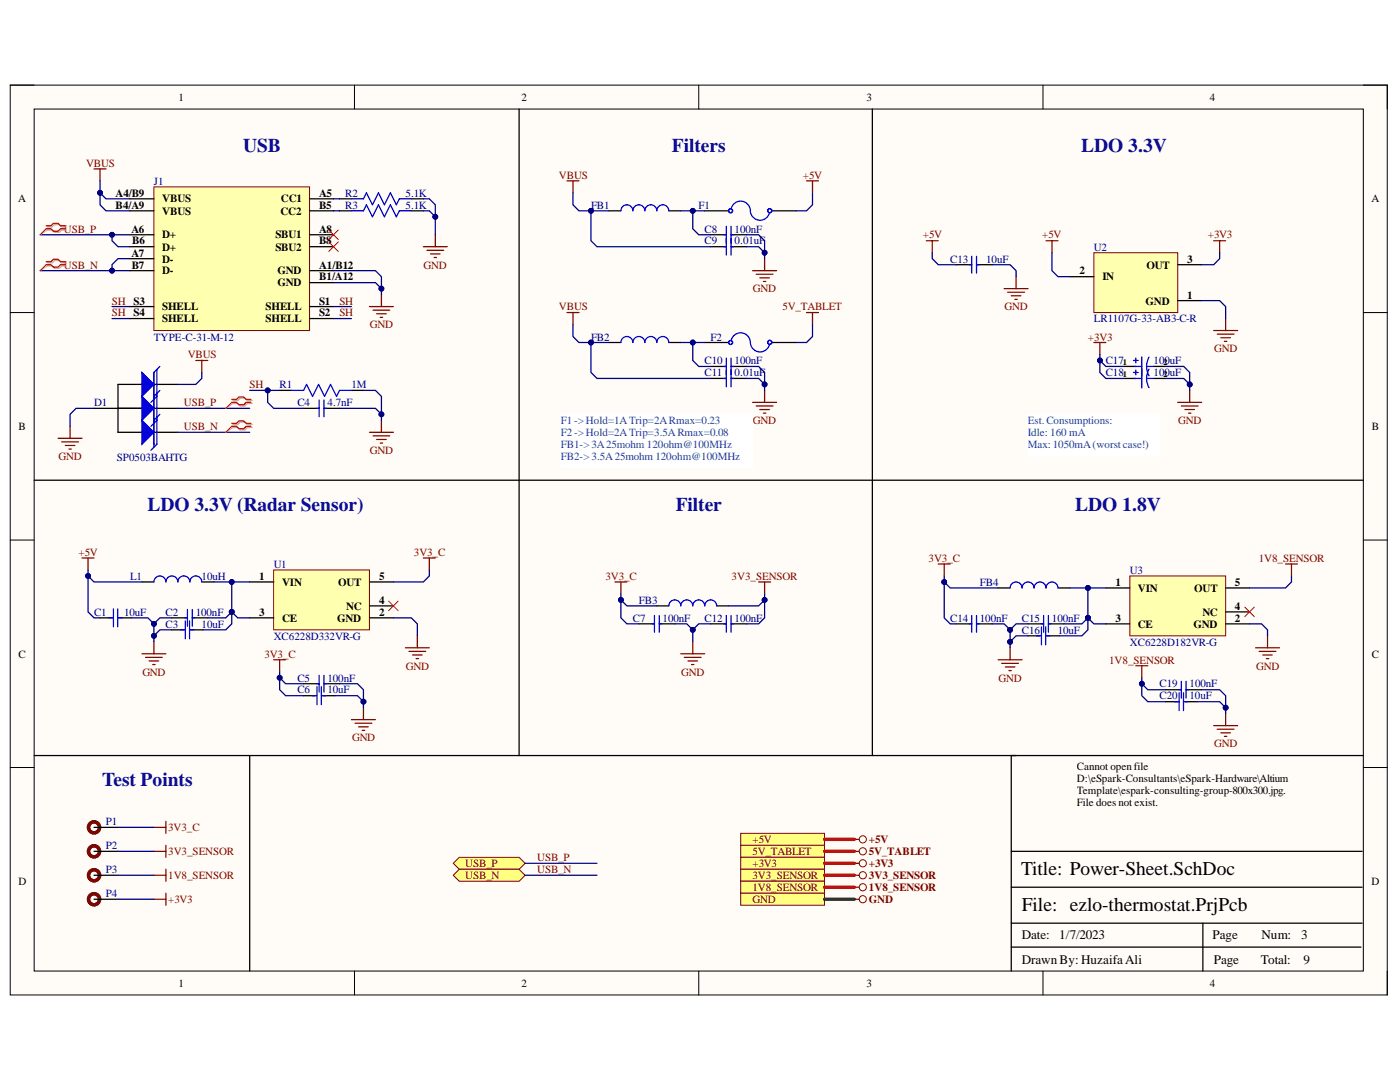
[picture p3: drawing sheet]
<svg xmlns="http://www.w3.org/2000/svg" width="279mm" height="216mm" viewBox="0 0 279 216" stroke-linecap="round" stroke-linejoin="round" font-family="sans-serif">
<path d="M2 17h274.9v181.5h-274.9z" fill-rule="evenodd" fill="#fffcf8"/>
<path d="M2 17h274.9v181.5h-274.9z" fill="none" stroke="#000" stroke-width=".2"/>
<path d="M6.8 21.8h265.3v172h-265.3z" fill-rule="evenodd" fill="#fffcf8"/>
<g fill="none" stroke="#000" stroke-width=".2">
<path d="M2 17h4.8M70.7 17v4.8M139.4 17v4.8M208.2 17v4.8M272.1 17h4.8v4.8M6.8 21.8h265.3v172h-265.3zM2 62.4h4.8M272.1 62.4h4.8M2 107.8h4.8M272.1 107.8h4.8M2 153.1h4.8M272.1 153.1h4.8"/>
<path d="M70.7 193.8v4.7M139.5 193.8v4.7M208.2 193.8v4.7M276.9 193.8v4.7"/>
</g>
<path d="M272.1 150.8h-70.3v43M201.8 177h70M201.8 169.9h70M201.8 189h69.8M201.8 184.2h70M240.1 184.2v9.6" fill="none" stroke="#000" stroke-width=".25"/>
<path d="M218.3 50.4h16.7v12h-16.7z" fill-rule="evenodd" fill="#ffffb0"/>
<path d="M218.3 50.4h16.7v12h-16.7z" fill="none" stroke="#800000" stroke-width=".2"/>
<path d="M213.5 55.2h4.8M235 60h4.8M235 52.8h4.8" fill="none" stroke="#000" stroke-width=".25"/>
<path d="M208.8 48h2.3M209.9 48v2.4M242.2 48h2.4M243.4 48v2.4M242.2 66h4.8M242.9 66.7h3.4M243.6 67.4h2M244.4 68.1h.4M244.6 63.6v2.4" fill="none" stroke="#800000" stroke-width=".25"/>
<path d="M54.6 113.7h19.1v12h-19.1z" fill-rule="evenodd" fill="#ffffb0"/>
<path d="M54.6 113.7h19.1v12h-19.1z" fill="none" stroke="#800000" stroke-width=".2"/>
<path d="M49.8 116.1h4.8M73.7 116.1h4.8M49.8 123.3h4.8M73.7 123.3h4.8M73.7 120.9h4.8" fill="none" stroke="#000" stroke-width=".25"/>
<path d="M77.6 119.9l1.9 2M79.5 119.9l-1.9 2" fill="none" stroke="#f00" stroke-width=".2"/>
<path d="M80.9 129.3h4.8M81.6 130h3.4M82.3 130.7h1.9M83 131.4h.5M83.3 126.9v2.4" fill="none" stroke="#800000" stroke-width=".25"/>
<path d="M30.7 37.3h31.1v28.7h-31.1z" fill-rule="evenodd" fill="#ffffb0"/>
<path d="M30.7 37.3h31.1v28.7h-31.1z" fill="none" stroke="#800000" stroke-width=".2"/>
<g fill="none" stroke="#000" stroke-width=".25">
<path d="M25.9 39.7h4.8M61.8 39.7h4.8M25.9 54h4.8M25.9 46.8h4.8M25.9 51.6h4.8M25.9 42.1h4.8M25.9 49.2h4.8M61.8 54h4.8M61.8 46.8h4.8M61.8 56.4h4.8M61.8 42.1h4.8M61.8 49.2h4.8"/>
<path d="M121.5 42.1h2.4M133.5 42.1h2.4M25.9 61.2h4.8M25.9 63.6h4.8M28.3 76.7h-4.8v9.6h4.8M30.7 76.7h4.8M61.8 61.2h4.8M61.8 63.6h4.8M121.5 68.3h2.4M133.5 68.3h2.4M18.8 81.5h9.5M30.7 86.3h4.8"/>
<path d="M30.7 81.5h4.8"/>
</g>
<g fill="none" stroke="#800000" stroke-width=".25">
<path d="M18.8 33.7h2.4M20 33.7v2.4M113.2 36.1h2.3M114.4 36.1v2.4M161 36.1h2.3M162.2 36.1v2.4M76.1 58.8v2.4M84.5 49.2h4.8M85.2 49.9h3.3M85.9 50.7h1.9M86.6 51.4h.5M86.9 46.8v2.4"/>
<path d="M150.2 54h4.8M150.9 54.7h3.4M151.6 55.4h1.9M152.4 56.2h.4M152.6 51.6v2.4M73.7 61.2h4.8M74.4 61.9h3.4M75.2 62.6h1.9M75.9 63.3h.5M113.2 62.4h2.3M114.4 62.4v2.4M152.6 77.9v2.4"/>
<path d="M161 62.4h2.3M162.2 62.4v2.4M73.7 86.3h4.8M74.4 87h3.4M75.2 87.7h1.9M75.9 88.4h.5M76.1 83.9v2.4M150.2 80.3h4.8M150.9 81h3.4M151.6 81.7h1.9M152.4 82.4h.4"/>
</g>
<path d="M65.6 45.9l1.9 1.9M65.6 48.3l1.9 1.9M67.5 45.9l-1.9 1.9M67.5 48.3l-1.9 1.9" fill="none" stroke="#f00" stroke-width=".2"/>
<path d="M123.9 42.1a1.19 1.19 0 0 1 1.2-1.2 1.19 1.19 0 0 1 1.2 1.2 1.2 1.2 0 0 1 1.2-1.2 1.2 1.2 0 0 1 1.2 1.2 1.19 1.19 0 0 1 1.2-1.2 1.19 1.19 0 0 1 1.2 1.2 1.19 1.19 0 0 1 1.2-1.2 1.19 1.19 0 0 1 1.2 1.2M123.9 68.3a1.19 1.19 0 0 1 1.2-1.2 1.19 1.19 0 0 1 1.2 1.2 1.2 1.2 0 0 1 1.2-1.2 1.2 1.2 0 0 1 1.2 1.2 1.19 1.19 0 0 1 1.2-1.2 1.19 1.19 0 0 1 1.2 1.2 1.19 1.19 0 0 1 1.2-1.2 1.19 1.19 0 0 1 1.2 1.2" fill="none" stroke="#00f" stroke-width=".25"/>
<path d="M28.3 74.3l2.4 2.4-2.4 2.4z" fill="#00f"/>
<path d="M28.3 74.3l2.4 2.4-2.4 2.4zM31.3 73.7v5.4l-1.2 1.2M31.9 73.1l-1.2 1.2v5.4" fill="none" stroke="#00f" stroke-width=".25"/>
<path d="M28.3 79.1l2.4 2.4-2.4 2.4z" fill="#00f"/>
<path d="M28.3 79.1l2.4 2.4-2.4 2.4zM31.3 78.5v5.4l-1.2 1.2M31.9 77.9l-1.2 1.2v5.4" fill="none" stroke="#00f" stroke-width=".25"/>
<path d="M28.3 83.9l2.4 2.4-2.4 2.3z" fill="#00f"/>
<path d="M28.3 83.9l2.4 2.4-2.4 2.3zM31.3 83.3v5.3l-1.2 1.2M31.9 82.7l-1.2 1.2v5.3M30.7 116.1a1.2 1.2 0 0 1 1.2-1.2 1.2 1.2 0 0 1 1.2 1.2 1.19 1.19 0 0 1 1.2-1.2 1.19 1.19 0 0 1 1.2 1.2 1.19 1.19 0 0 1 1.2-1.2 1.19 1.19 0 0 1 1.2 1.2 1.19 1.19 0 0 1 1.2-1.2 1.19 1.19 0 0 1 1.2 1.2M133.5 120.9a1.19 1.19 0 0 1 1.2-1.2 1.19 1.19 0 0 1 1.2 1.2 1.2 1.2 0 0 1 1.2-1.2 1.2 1.2 0 0 1 1.2 1.2 1.19 1.19 0 0 1 1.1-1.2 1.19 1.19 0 0 1 1.2 1.2 1.19 1.19 0 0 1 1.2-1.2 1.19 1.19 0 0 1 1.2 1.2" fill="none" stroke="#00f" stroke-width=".25"/>
<g fill="none" stroke="#800000" stroke-width=".25">
<path d="M184.9 48h2.3M186.1 48v2.4M200.4 57.6h4.8M201.1 58.3h3.4M201.8 59h1.9M202.5 59.7h.5M202.8 55.2v2.4M39.1 71.9h2.4M40.3 71.9v2.4M218.3 68.3h2.4M219.5 68.3v2.4M237.4 77.9v2.4"/>
<path d="M11.6 87.5h4.8M12.3 88.2h3.4M13 88.9h1.9M13.7 89.6h.5M14 85.1v2.4M235 80.3h4.8M235.8 81h3.3M236.5 81.7h1.9M237.2 82.4h.5M16.4 111.3h2.4M17.6 111.3v2.4M84.5 111.3h2.4"/>
<path d="M85.7 111.3v2.4M122.7 116.1h2.4M123.9 116.1v2.4M151.4 116.1h2.4M152.6 116.1v2.4M28.3 130.5h4.8M29 131.2h3.4M29.8 131.9h1.9M30.5 132.6h.5M30.7 128.1v2.4M135.9 130.5h4.7M136.6 131.2h3.3"/>
<path d="M137.3 131.9h1.9M138 132.6h.5M138.3 128.1v2.4M70.1 143.6h4.8M70.9 144.3h3.3M71.6 145h1.9M72.3 145.7h.5M72.5 141.2v2.4"/>
</g>
<path d="M28.3 116.1h2.4M40.3 116.1h2.4M131.1 120.9h2.4M143 120.9h2.4" fill="none" stroke="#000" stroke-width=".25"/>
<path d="M225.5 114.9h19.1v12h-19.1z" fill-rule="evenodd" fill="#ffffb0"/>
<path d="M225.5 114.9h19.1v12h-19.1z" fill="none" stroke="#800000" stroke-width=".2"/>
<g fill="none" stroke="#000" stroke-width=".25">
<path d="M67.8 39.7h2.3M82.1 39.7h2.4M103.6 21.8v129M174.1 21.8v129M67.8 42.1h2.3M82.1 42.1h2.4M140.6 42.1h4.8M141.8 49.2h3.1M141.8 46.8h3.1M145.9 49.2h3.1M145.9 46.8h3.1M154.1 42.1h4.8"/>
<path d="M190.8 52.8h3.1M194.9 52.8h3.1M55.8 77.9h2.4M70.1 77.9h2.4M141.8 75.5h3.1M141.8 73.1h3.1M145.9 75.5h3.1M145.9 73.1h3.1M224.3 73.1h2.4M224.3 75.5h2.4M230.3 73.1h2.4M230.3 75.5h2.4"/>
<path d="M6.8 95.8h265.3M60.6 81.5h3.1M64.6 81.5h3.2M199.2 117.3h2.4M211.1 117.3h2.4M220.7 117.3h4.8M244.6 117.3h4.8M20 123.3h2.4M23.8 123.3h2.4M34.3 123.3h3.1M34.3 125.7h2.4M38.1 125.7h2.4"/>
<path d="M38.4 123.3h3.1M60.6 136.4h3.1M60.6 138.8h2.4M64.4 138.8h2.4M64.6 136.4h3.2M127.5 124.5h3.1M131.6 124.5h3.1M141.8 124.5h3.1M145.9 124.5h3.1M190.8 124.5h3.1M194.9 124.5h3.1M205.2 124.5h3.1"/>
<path d="M205.2 126.9h2.4M209 126.9h2.4M209.2 124.5h3.1M220.7 124.5h4.8M232.7 137.6h3.1M236.7 137.6h3.1M244.6 124.5h4.8M244.6 122.1h4.8M6.8 150.8h196M49.8 150.8v43M232.7 140h2.3M236.5 140h2.4"/>
<path d="M18.8 165.1h4.7M18.8 169.9h4.7M18.8 174.6h4.7M18.8 179.4h4.7"/>
</g>
<path d="M248.4 121.1l1.9 1.9M250.3 121.1l-1.9 1.9" fill="none" stroke="#f00" stroke-width=".2"/>
<g fill="none" stroke="#800000" stroke-width=".25">
<path d="M187.2 112.5h2.4M188.4 112.5v2.4M256.5 112.5h2.4M257.7 112.5v2.4M54.6 131.6h2.4M55.8 131.6v2.4M199.2 131.6h4.8M199.9 132.4h3.4M200.6 133.1h1.9M201.3 133.8h.5M201.6 129.3v2.3M226.7 132.8h2.4"/>
<path d="M227.9 132.8v2.4M250.6 129.3h4.8M251.3 130h3.3M252 130.7h1.9M252.7 131.4h.5M253 126.9v2.4M242.2 144.8h4.8M242.9 145.5h3.4M243.6 146.2h2M244.4 146.9h.4M244.6 142.4v2.4M30.7 165.1h2.4"/>
<path d="M30.7 169.9h2.4M30.7 179.4h2.4M33.1 163.9v2.4M33.1 168.7v2.4M33.1 178.2v2.4"/>
</g>
<g fill="none" stroke="#00f" stroke-width=".25">
<path d="M70.1 39.7h2.4l.6-1.2 1.2 2.4 1.2-2.4 1.2 2.4 1.2-2.4 1.2 2.4 .6-1.2h2.4M70.1 42.1h2.4l.6-1.2 1.2 2.4 1.2-2.4 1.2 2.4 1.2-2.4 1.2 2.4 .6-1.2h2.4M144.5 49.2h.4M144.5 46.8h.4M144.9 45.2v5.7M145.9 45.2v5.7M145.9 49.2h.5M145.9 46.8h.5M145.9 41.6a1.93 1.93 0 0 1 2.1-1.5 1.93 1.93 0 0 1 1.7 2M149.8 42.2a1.94 1.94 0 0 0 1.7 1.7 1.94 1.94 0 0 0 2.1-1.4M193.5 52.8h.4M193.9 51.1v3.4"/>
<path d="M194.9 51.1v3.4M194.9 52.8h.5M58.2 77.9h2.4l.6-1.2 1.2 2.4 1.2-2.4 1.2 2.4 1.2-2.4 1.2 2.4 .6-1.2h2.3M63.7 79.8v3.4M64.6 79.8v3.4M144.5 75.5h.4M144.5 73.1h.4M144.9 71.4v5.8M145.9 71.4v5.8M145.9 75.5h.5M145.9 73.1h.5M226.2 71.9h1"/>
<path d="M226.2 74.3h1M226.4 73.1h1.5M226.4 75.5h1.5M226.7 71.4v1M226.7 73.8v1M227.9 71.2v6.2M228.8 73.1l.1 .8 .4 1.1M228.8 75.5l.1 .8 .4 1.1M228.8 73.1h1.5M228.8 75.5h1.5M229.3 71.3l-.4 1.1-.1 .7M229.3 73.7l-.4 1-.1 .8"/>
<path d="M63.2 81.5h.5M64.6 81.5h.5M201.6 117.3a1.19 1.19 0 0 1 1.2-1.2 1.19 1.19 0 0 1 1.2 1.2 1.19 1.19 0 0 1 1.2-1.2 1.19 1.19 0 0 1 1.2 1.2 1.19 1.19 0 0 1 1.2-1.2 1.19 1.19 0 0 1 1.2 1.2 1.19 1.19 0 0 1 1.1-1.2 1.19 1.19 0 0 1 1.2 1.2M21.7 123.3h.9M22.6 121.5v3.6M23.5 123.3h.9M23.5 121.5v3.6M36 125.7h.9M36.9 123.3h.5M37 123.9v3.6M37.4 121.6v3.4M37.8 125.7h.9"/>
<path d="M37.8 123.9v3.6M38.4 123.3h.4M38.4 121.6v3.4M62.3 138.8h.9M63.2 136.4h.5M63.3 137v3.6M63.7 134.8v3.3M64.1 138.8h.9M64.1 137v3.6M64.6 134.8v3.3M64.6 136.4h.5M130.1 124.5h.5"/>
<path d="M130.6 122.8v3.4M131.6 122.8v3.4M131.6 124.5h.4M144.5 124.5h.4M144.9 122.8v3.4M145.9 122.8v3.4M145.9 124.5h.5M193.5 124.5h.4M193.9 122.8v3.4M194.9 122.8v3.4M194.9 124.5h.5M206.9 126.9h.9"/>
<path d="M207.8 124.5h.5M207.8 125.1v3.6M208.3 122.8v3.4M208.7 126.9h.9M208.7 125.1v3.6M209.2 124.5h.5M209.2 122.8v3.4M235.3 137.6h.5M235.3 138.2v3.6M235.8 135.9v3.4M236.2 138.2v3.6M236.7 135.9v3.4"/>
<path d="M236.7 137.6h.5M234.4 140h.9M236.2 140h.9"/>
<circle cx="145.8" cy="42.1" r=".4"/>
<circle cx="153.6" cy="42" r=".41"/>
</g>
<g fill="none" stroke="#5b0f00" stroke-width=".68">
<circle cx="18.8" cy="169.9" r="1.1"/>
<circle cx="18.8" cy="165.1" r="1.1"/>
<circle cx="18.8" cy="174.7" r="1.1"/>
<circle cx="18.8" cy="179.4" r="1.1"/>
<circle cx="18.8" cy="174.6" r="1.1"/>
</g>
<path d="M147.8 166.3h16.7v2.4h-16.7z" fill-rule="evenodd" fill="#ffff80"/>
<path d="M147.8 166.3h16.7v2.4h-16.7z" fill="none" stroke="#800000" stroke-width=".2"/>
<path d="M147.8 168.7h16.7v2.4h-16.7z" fill-rule="evenodd" fill="#ffff80"/>
<path d="M147.8 168.7h16.7v2.4h-16.7z" fill="none" stroke="#800000" stroke-width=".2"/>
<path d="M147.8 171.1h16.7v2.4h-16.7z" fill-rule="evenodd" fill="#ffff80"/>
<path d="M147.8 171.1h16.7v2.4h-16.7z" fill="none" stroke="#800000" stroke-width=".2"/>
<path d="M147.8 173.5h16.7v2.3h-16.7z" fill-rule="evenodd" fill="#ffff80"/>
<path d="M147.8 173.5h16.7v2.3h-16.7z" fill="none" stroke="#800000" stroke-width=".2"/>
<path d="M147.8 175.8h16.7v2.4h-16.7z" fill-rule="evenodd" fill="#ffff80"/>
<g fill="none" stroke="#800000" stroke-width=".2">
<path d="M147.8 175.8h16.7v2.4h-16.7z"/>
<circle cx="172.2" cy="177" r=".71"/>
<circle cx="172.2" cy="167.5" r=".71"/>
<circle cx="172.2" cy="169.9" r=".72"/>
<circle cx="172.2" cy="172.3" r=".72"/>
<circle cx="172.2" cy="174.6" r=".72"/>
</g>
<path d="M170.5 167.5h1M170.5 169.9h1M170.5 172.3h1M170.5 174.6h1M170.5 177h1" fill="none" stroke="#800000" stroke-width=".25"/>
<path d="M147.8 178.2h16.7v2.4h-16.7z" fill-rule="evenodd" fill="#ffff80"/>
<g fill="none" stroke="#800000" stroke-width=".2">
<path d="M147.8 178.2h16.7v2.4h-16.7z"/>
<circle cx="172.2" cy="179.4" r=".71"/>
</g>
<path d="M170.5 179.4h1" fill="none" stroke="#800000" stroke-width=".25"/>
<path d="M90.5 172.3l1.2-1.2h11.9l1.2 1.2-1.2 1.2h-11.9z" fill-rule="evenodd" fill="#ffff80"/>
<path d="M90.5 172.3l1.2-1.2h11.9l1.2 1.2-1.2 1.2h-11.9z" fill="none" stroke="#800000" stroke-width=".2"/>
<path d="M90.5 174.6l1.2-1.1h11.9l1.2 1.1-1.2 1.2h-11.9z" fill-rule="evenodd" fill="#ffff80"/>
<path d="M90.5 174.6l1.2-1.1h11.9l1.2 1.1-1.2 1.2h-11.9z" fill="none" stroke="#800000" stroke-width=".2"/>
<path d="M112 82.7h38.2v10.7h-38.2z" fill-rule="evenodd" fill="#fff"/>
<path d="M112 82.7h38.2v10.7h-38.2z" fill="none" stroke="#fff" stroke-width=".2"/>
<path d="M205.2 82.7h26.3v8.3h-26.3z" fill-rule="evenodd" fill="#fff"/>
<path d="M205.2 82.7h26.3v8.3h-26.3z" fill="none" stroke="#fff" stroke-width=".2"/>
<g fill="none" stroke="#00f" stroke-width=".25">
<path d="M145.9 67.9a1.93 1.93 0 0 1 2.1-1.5 1.93 1.93 0 0 1 1.7 1.9M149.8 68.4a1.93 1.93 0 0 0 1.7 1.8 1.93 1.93 0 0 0 2.1-1.5"/>
<circle cx="145.8" cy="68.3" r=".4"/>
<circle cx="153.6" cy="68.3" r=".4"/>
</g>
<path d="M140.6 68.3h4.8M154.1 68.3h4.8" fill="none" stroke="#000" stroke-width=".25"/>
<path d="M66.6 39.7h1.2M66.6 42.1h1.2M84.5 42.1h1.2l1.2 1.2M209.9 50.4v3.6l1.2 1.2h2.4M239.8 60h3.6l1.2 1.2v2.4M243.4 50.4v1.2l-1.2 1.2h-2.4M78.5 123.3h3.6l1.2 1.2v2.4" fill="none" stroke="#000080" stroke-width=".25"/>
<circle cx="86.9" cy="43.3" r=".48" fill="#000080"/>
<circle cx="86.9" cy="43.3" r=".48" fill="none" stroke="#000080" stroke-width=".2"/>
<path d="M66.6 56.4h8.3l1.2 1.2" fill="none" stroke="#000080" stroke-width=".25"/>
<circle cx="76.1" cy="57.6" r=".48" fill="#000080"/>
<circle cx="76.1" cy="57.6" r=".48" fill="none" stroke="#000080" stroke-width=".2"/>
<path d="M20 36.1v4.8l1.2 1.2h4.7" fill="none" stroke="#000080" stroke-width=".25"/>
<circle cx="20" cy="38.5" r=".48" fill="#000080"/>
<circle cx="20" cy="38.5" r=".48" fill="none" stroke="#000080" stroke-width=".2"/>
<path d="M20 38.5l1.2 1.2h4.7" fill="none" stroke="#000080" stroke-width=".25"/>
<circle cx="20" cy="38.5" r=".48" fill="#000080"/>
<circle cx="20" cy="38.5" r=".48" fill="none" stroke="#000080" stroke-width=".2"/>
<path d="M22.4 46.8v1.2l1.1 1.2h2.4" fill="none" stroke="#000080" stroke-width=".25"/>
<circle cx="22.3" cy="46.8" r=".48" fill="#000080"/>
<circle cx="22.3" cy="46.8" r=".48" fill="none" stroke="#000080" stroke-width=".2"/>
<path d="M25.9 51.6h-2.4l-1.1 1.2v1.2" fill="none" stroke="#000080" stroke-width=".25"/>
<circle cx="22.4" cy="54" r=".48" fill="#000080"/>
<circle cx="22.4" cy="54" r=".48" fill="none" stroke="#000080" stroke-width=".2"/>
<path d="M149 46.8h2.4l1.2 1.2v3.6" fill="none" stroke="#000080" stroke-width=".25"/>
<circle cx="152.6" cy="50.4" r=".48" fill="#000080"/>
<circle cx="152.6" cy="50.4" r=".48" fill="none" stroke="#000080" stroke-width=".2"/>
<path d="M162.2 38.5v2.4l-1.2 1.2h-2.1M138.3 42.1v3.5l1.1 1.2h2.4" fill="none" stroke="#000080" stroke-width=".25"/>
<circle cx="138.3" cy="42.1" r=".48" fill="#000080"/>
<circle cx="138.3" cy="42.1" r=".48" fill="none" stroke="#000080" stroke-width=".2"/>
<path d="M149 49.2h2.4l1.2 1.2" fill="none" stroke="#000080" stroke-width=".25"/>
<circle cx="152.6" cy="50.4" r=".48" fill="#000080"/>
<circle cx="152.6" cy="50.4" r=".48" fill="none" stroke="#000080" stroke-width=".2"/>
<path d="M117.9 42.1v5.9l1.2 1.2h22.7" fill="none" stroke="#000080" stroke-width=".25"/>
<circle cx="117.9" cy="42.1" r=".48" fill="#000080"/>
<circle cx="117.9" cy="42.1" r=".48" fill="none" stroke="#000080" stroke-width=".2"/>
<path d="M149 73.1h2.4l1.2 1.2v3.6" fill="none" stroke="#000080" stroke-width=".25"/>
<circle cx="152.6" cy="76.7" r=".48" fill="#000080"/>
<circle cx="152.6" cy="76.7" r=".48" fill="none" stroke="#000080" stroke-width=".2"/>
<path d="M138.3 68.3v3.6l1.1 1.2h2.4M162.2 64.8v2.3l-1.2 1.2h-2.1" fill="none" stroke="#000080" stroke-width=".25"/>
<circle cx="138.3" cy="68.3" r=".48" fill="#000080"/>
<circle cx="138.3" cy="68.3" r=".48" fill="none" stroke="#000080" stroke-width=".2"/>
<path d="M149 75.5h2.4l1.2 1.2" fill="none" stroke="#000080" stroke-width=".25"/>
<circle cx="152.6" cy="76.7" r=".48" fill="#000080"/>
<circle cx="152.6" cy="76.7" r=".48" fill="none" stroke="#000080" stroke-width=".2"/>
<path d="M117.9 68.3v6l1.2 1.2h22.7" fill="none" stroke="#000080" stroke-width=".25"/>
<circle cx="117.9" cy="68.3" r=".48" fill="#000080"/>
<circle cx="117.9" cy="68.3" r=".48" fill="none" stroke="#000080" stroke-width=".2"/>
<path d="M40.3 74.3v1.2l-1.2 1.2h-3.6M219.5 70.7v3.6l1.2 1.2h3.6M18.8 81.5h-3.6l-1.2 1.2v2.4M35.5 81.5h14.3M35.5 86.3h14.3" fill="none" stroke="#000080" stroke-width=".25"/>
<circle cx="219.5" cy="71.9" r=".48" fill="#000080"/>
<circle cx="219.5" cy="71.9" r=".48" fill="none" stroke="#000080" stroke-width=".2"/>
<path d="M219.5 71.9l1.2 1.2h3.6" fill="none" stroke="#000080" stroke-width=".25"/>
<circle cx="219.5" cy="71.9" r=".48" fill="#000080"/>
<circle cx="219.5" cy="71.9" r=".48" fill="none" stroke="#000080" stroke-width=".2"/>
<path d="M232.7 73.1h3.5l1.2 1.2v3.6" fill="none" stroke="#000080" stroke-width=".25"/>
<circle cx="237.4" cy="76.7" r=".48" fill="#000080"/>
<circle cx="237.4" cy="76.7" r=".48" fill="none" stroke="#000080" stroke-width=".2"/>
<path d="M232.7 75.5h3.5l1.2 1.2" fill="none" stroke="#000080" stroke-width=".25"/>
<circle cx="237.4" cy="76.7" r=".48" fill="#000080"/>
<circle cx="237.4" cy="76.7" r=".48" fill="none" stroke="#000080" stroke-width=".2"/>
<path d="M186.1 50.4v1.2l1.1 1.2h3.6M198 52.8h3.6l1.2 1.2v1.2M22.4 61.2h3.5M22.4 63.6h3.5M53.4 77.9v2.4l1.2 1.2h6M66.6 61.2h3.5M66.6 63.6h3.5" fill="none" stroke="#000080" stroke-width=".25"/>
<circle cx="53.4" cy="77.9" r=".48" fill="#000080"/>
<circle cx="53.4" cy="77.9" r=".48" fill="none" stroke="#000080" stroke-width=".2"/>
<path d="M72.5 77.9h2.4l1.2 1.2v4.8" fill="none" stroke="#000080" stroke-width=".25"/>
<circle cx="76.1" cy="82.7" r=".48" fill="#000080"/>
<circle cx="76.1" cy="82.7" r=".48" fill="none" stroke="#000080" stroke-width=".2"/>
<path d="M67.8 81.5h7.1l1.2 1.2" fill="none" stroke="#000080" stroke-width=".25"/>
<circle cx="76.1" cy="82.7" r=".48" fill="#000080"/>
<circle cx="76.1" cy="82.7" r=".48" fill="none" stroke="#000080" stroke-width=".2"/>
<path d="M66.6 54h8.3l1.2 1.2v3.6" fill="none" stroke="#000080" stroke-width=".25"/>
<circle cx="76.1" cy="57.6" r=".48" fill="#000080"/>
<circle cx="76.1" cy="57.6" r=".48" fill="none" stroke="#000080" stroke-width=".2"/>
<path d="M84.5 39.7h1.2l1.2 1.2v5.9" fill="none" stroke="#000080" stroke-width=".25"/>
<circle cx="86.9" cy="43.3" r=".48" fill="#000080"/>
<circle cx="86.9" cy="43.3" r=".48" fill="none" stroke="#000080" stroke-width=".2"/>
<path d="M42.7 116.1h7.1" fill="none" stroke="#000080" stroke-width=".25"/>
<circle cx="46.2" cy="116.1" r=".48" fill="#000080"/>
<circle cx="46.2" cy="116.1" r=".48" fill="none" stroke="#000080" stroke-width=".2"/>
<path d="M46.2 116.1v6l1.2 1.2h2.4" fill="none" stroke="#000080" stroke-width=".25"/>
<circle cx="46.2" cy="122.1" r=".48" fill="#000080"/>
<circle cx="46.2" cy="122.1" r=".48" fill="none" stroke="#000080" stroke-width=".2"/>
<circle cx="46.2" cy="116.1" r=".48" fill="#000080"/>
<circle cx="46.2" cy="116.1" r=".48" fill="none" stroke="#000080" stroke-width=".2"/>
<path d="M46.2 122.1l-1.1 1.2h-3.6" fill="none" stroke="#000080" stroke-width=".25"/>
<circle cx="46.2" cy="122.1" r=".48" fill="#000080"/>
<circle cx="46.2" cy="122.1" r=".48" fill="none" stroke="#000080" stroke-width=".2"/>
<path d="M46.2 122.1v2.4l-1.1 1.2h-4.6" fill="none" stroke="#000080" stroke-width=".25"/>
<circle cx="46.2" cy="122.1" r=".48" fill="#000080"/>
<circle cx="46.2" cy="122.1" r=".48" fill="none" stroke="#000080" stroke-width=".2"/>
<path d="M17.6 113.7v1.2l1.2 1.2h9.5" fill="none" stroke="#000080" stroke-width=".25"/>
<circle cx="17.6" cy="114.9" r=".48" fill="#000080"/>
<circle cx="17.6" cy="114.9" r=".48" fill="none" stroke="#000080" stroke-width=".2"/>
<path d="M17.6 114.9v7.2l1.2 1.2h1.2" fill="none" stroke="#000080" stroke-width=".25"/>
<circle cx="17.6" cy="114.9" r=".48" fill="#000080"/>
<circle cx="17.6" cy="114.9" r=".48" fill="none" stroke="#000080" stroke-width=".2"/>
<path d="M34.3 123.3h-2.4l-1.2 1.2v3.6" fill="none" stroke="#000080" stroke-width=".25"/>
<circle cx="30.7" cy="124.5" r=".48" fill="#000080"/>
<circle cx="30.7" cy="124.5" r=".48" fill="none" stroke="#000080" stroke-width=".2"/>
<circle cx="30.7" cy="126.9" r=".48" fill="#000080"/>
<circle cx="30.7" cy="126.9" r=".48" fill="none" stroke="#000080" stroke-width=".2"/>
<path d="M34.3 125.7h-2.4l-1.2 1.2" fill="none" stroke="#000080" stroke-width=".25"/>
<circle cx="30.7" cy="126.9" r=".48" fill="#000080"/>
<circle cx="30.7" cy="126.9" r=".48" fill="none" stroke="#000080" stroke-width=".2"/>
<path d="M26.2 123.3h3.3l1.2 1.2" fill="none" stroke="#000080" stroke-width=".25"/>
<circle cx="30.7" cy="124.5" r=".48" fill="#000080"/>
<circle cx="30.7" cy="124.5" r=".48" fill="none" stroke="#000080" stroke-width=".2"/>
<path d="M8 54h17.9" fill="none" stroke="#000080" stroke-width=".25"/>
<circle cx="22.4" cy="54" r=".48" fill="#000080"/>
<circle cx="22.4" cy="54" r=".48" fill="none" stroke="#000080" stroke-width=".2"/>
<path d="M8 46.8h17.9" fill="none" stroke="#000080" stroke-width=".25"/>
<circle cx="22.3" cy="46.8" r=".48" fill="#000080"/>
<circle cx="22.3" cy="46.8" r=".48" fill="none" stroke="#000080" stroke-width=".2"/>
<path d="M49.8 77.9h6" fill="none" stroke="#000080" stroke-width=".25"/>
<circle cx="53.4" cy="77.9" r=".48" fill="#000080"/>
<circle cx="53.4" cy="77.9" r=".48" fill="none" stroke="#000080" stroke-width=".2"/>
<path d="M135.9 42.1h4.7" fill="none" stroke="#000080" stroke-width=".25"/>
<circle cx="138.3" cy="42.1" r=".48" fill="#000080"/>
<circle cx="138.3" cy="42.1" r=".48" fill="none" stroke="#000080" stroke-width=".2"/>
<path d="M114.4 64.8v2.3l1.1 1.2h6" fill="none" stroke="#000080" stroke-width=".25"/>
<circle cx="117.9" cy="68.3" r=".48" fill="#000080"/>
<circle cx="117.9" cy="68.3" r=".48" fill="none" stroke="#000080" stroke-width=".2"/>
<path d="M114.4 38.5v2.4l1.1 1.2h6" fill="none" stroke="#000080" stroke-width=".25"/>
<circle cx="117.9" cy="42.1" r=".48" fill="#000080"/>
<circle cx="117.9" cy="42.1" r=".48" fill="none" stroke="#000080" stroke-width=".2"/>
<path d="M85.7 113.7v1.2l-1.2 1.2h-6M67.8 136.4h3.5l1.2 1.2v3.6" fill="none" stroke="#000080" stroke-width=".25"/>
<circle cx="72.5" cy="140" r=".48" fill="#000080"/>
<circle cx="72.5" cy="140" r=".48" fill="none" stroke="#000080" stroke-width=".2"/>
<path d="M66.8 138.8h4.5l1.2 1.2" fill="none" stroke="#000080" stroke-width=".25"/>
<circle cx="72.5" cy="140" r=".48" fill="#000080"/>
<circle cx="72.5" cy="140" r=".48" fill="none" stroke="#000080" stroke-width=".2"/>
<path d="M123.9 118.5v1.2l1.2 1.2h6" fill="none" stroke="#000080" stroke-width=".25"/>
<circle cx="123.9" cy="119.7" r=".48" fill="#000080"/>
<circle cx="123.9" cy="119.7" r=".48" fill="none" stroke="#000080" stroke-width=".2"/>
<path d="M152.6 118.5v1.2l-1.2 1.2h-6" fill="none" stroke="#000080" stroke-width=".25"/>
<circle cx="152.6" cy="119.7" r=".48" fill="#000080"/>
<circle cx="152.6" cy="119.7" r=".48" fill="none" stroke="#000080" stroke-width=".2"/>
<path d="M123.9 119.7v3.6l1.2 1.2h2.4" fill="none" stroke="#000080" stroke-width=".25"/>
<circle cx="123.9" cy="119.7" r=".48" fill="#000080"/>
<circle cx="123.9" cy="119.7" r=".48" fill="none" stroke="#000080" stroke-width=".2"/>
<path d="M152.6 119.7v3.6l-1.2 1.2h-2.4" fill="none" stroke="#000080" stroke-width=".25"/>
<circle cx="152.6" cy="119.7" r=".48" fill="#000080"/>
<circle cx="152.6" cy="119.7" r=".48" fill="none" stroke="#000080" stroke-width=".2"/>
<path d="M141.8 124.5h-2.4l-1.1 1.2v2.4" fill="none" stroke="#000080" stroke-width=".25"/>
<circle cx="138.3" cy="125.7" r=".48" fill="#000080"/>
<circle cx="138.3" cy="125.7" r=".48" fill="none" stroke="#000080" stroke-width=".2"/>
<path d="M134.7 124.5h2.4l1.2 1.2" fill="none" stroke="#000080" stroke-width=".25"/>
<circle cx="138.3" cy="125.7" r=".48" fill="#000080"/>
<circle cx="138.3" cy="125.7" r=".48" fill="none" stroke="#000080" stroke-width=".2"/>
<path d="M217.1 117.3v6l1.2 1.2h2.4M249.4 124.5h2.4l1.2 1.2v1.2" fill="none" stroke="#000080" stroke-width=".25"/>
<circle cx="217.1" cy="123.3" r=".48" fill="#000080"/>
<circle cx="217.1" cy="123.3" r=".48" fill="none" stroke="#000080" stroke-width=".2"/>
<circle cx="217.1" cy="117.3" r=".48" fill="#000080"/>
<circle cx="217.1" cy="117.3" r=".48" fill="none" stroke="#000080" stroke-width=".2"/>
<path d="M217.1 123.3l-1.2 1.2h-3.6" fill="none" stroke="#000080" stroke-width=".25"/>
<circle cx="217.1" cy="123.3" r=".48" fill="#000080"/>
<circle cx="217.1" cy="123.3" r=".48" fill="none" stroke="#000080" stroke-width=".2"/>
<path d="M217.1 123.3v2.4l-1.2 1.2h-4.5" fill="none" stroke="#000080" stroke-width=".25"/>
<circle cx="217.1" cy="123.3" r=".48" fill="#000080"/>
<circle cx="217.1" cy="123.3" r=".48" fill="none" stroke="#000080" stroke-width=".2"/>
<path d="M188.4 114.9v1.2l1.2 1.2h9.6" fill="none" stroke="#000080" stroke-width=".25"/>
<circle cx="188.4" cy="116.1" r=".48" fill="#000080"/>
<circle cx="188.4" cy="116.1" r=".48" fill="none" stroke="#000080" stroke-width=".2"/>
<path d="M188.4 116.1v7.2l1.2 1.2h1.2" fill="none" stroke="#000080" stroke-width=".25"/>
<circle cx="188.4" cy="116.1" r=".48" fill="#000080"/>
<circle cx="188.4" cy="116.1" r=".48" fill="none" stroke="#000080" stroke-width=".2"/>
<path d="M205.2 124.5h-2.4l-1.2 1.2v3.6" fill="none" stroke="#000080" stroke-width=".25"/>
<circle cx="201.6" cy="125.7" r=".48" fill="#000080"/>
<circle cx="201.6" cy="125.7" r=".48" fill="none" stroke="#000080" stroke-width=".2"/>
<circle cx="201.6" cy="128.1" r=".48" fill="#000080"/>
<circle cx="201.6" cy="128.1" r=".48" fill="none" stroke="#000080" stroke-width=".2"/>
<path d="M205.2 126.9h-2.4l-1.2 1.2" fill="none" stroke="#000080" stroke-width=".25"/>
<circle cx="201.6" cy="128.1" r=".48" fill="#000080"/>
<circle cx="201.6" cy="128.1" r=".48" fill="none" stroke="#000080" stroke-width=".2"/>
<path d="M198 124.5h2.4l1.2 1.2" fill="none" stroke="#000080" stroke-width=".25"/>
<circle cx="201.6" cy="125.7" r=".48" fill="#000080"/>
<circle cx="201.6" cy="125.7" r=".48" fill="none" stroke="#000080" stroke-width=".2"/>
<path d="M213.5 117.3h7.2" fill="none" stroke="#000080" stroke-width=".25"/>
<circle cx="217.1" cy="117.3" r=".48" fill="#000080"/>
<circle cx="217.1" cy="117.3" r=".48" fill="none" stroke="#000080" stroke-width=".2"/>
<path d="M257.7 114.9v1.2l-1.2 1.2h-7.1M55.8 134v3.6l1.2 1.2h3.6" fill="none" stroke="#000080" stroke-width=".25"/>
<circle cx="55.8" cy="135.2" r=".48" fill="#000080"/>
<circle cx="55.8" cy="135.2" r=".48" fill="none" stroke="#000080" stroke-width=".2"/>
<path d="M55.8 135.2l1.2 1.2h3.6" fill="none" stroke="#000080" stroke-width=".25"/>
<circle cx="55.8" cy="135.2" r=".48" fill="#000080"/>
<circle cx="55.8" cy="135.2" r=".48" fill="none" stroke="#000080" stroke-width=".2"/>
<path d="M239.8 137.6h3.6l1.2 1.2v3.6" fill="none" stroke="#000080" stroke-width=".25"/>
<circle cx="244.6" cy="141.2" r=".48" fill="#000080"/>
<circle cx="244.6" cy="141.2" r=".48" fill="none" stroke="#000080" stroke-width=".2"/>
<path d="M238.9 140h4.5l1.2 1.2" fill="none" stroke="#000080" stroke-width=".25"/>
<circle cx="244.6" cy="141.2" r=".48" fill="#000080"/>
<circle cx="244.6" cy="141.2" r=".48" fill="none" stroke="#000080" stroke-width=".2"/>
<path d="M227.9 135.2v3.6l1.2 1.2h3.6" fill="none" stroke="#000080" stroke-width=".25"/>
<circle cx="227.9" cy="136.4" r=".48" fill="#000080"/>
<circle cx="227.9" cy="136.4" r=".48" fill="none" stroke="#000080" stroke-width=".2"/>
<path d="M227.9 136.4l1.2 1.2h3.6" fill="none" stroke="#000080" stroke-width=".25"/>
<circle cx="227.9" cy="136.4" r=".48" fill="#000080"/>
<circle cx="227.9" cy="136.4" r=".48" fill="none" stroke="#000080" stroke-width=".2"/>
<path d="M135.9 68.3h4.7M23.5 165.1h7.2M23.5 169.9h7.2M23.5 174.6h7.2M23.5 179.4h7.2M104.8 172.3h14.3M104.8 174.6h14.3" fill="none" stroke="#000080" stroke-width=".25"/>
<path d="M164.5 167.5h6M164.5 169.9h6M164.5 172.3h6M164.5 174.6h6M164.5 177h6" fill="none" stroke="#f00" stroke-width=".68"/>
<path d="M164.5 179.4h6" fill="none" stroke="#274e13" stroke-width=".68"/>
<circle cx="138.3" cy="68.3" r=".48" fill="#000080"/>
<circle cx="138.3" cy="68.3" r=".48" fill="none" stroke="#000080" stroke-width=".2"/>
<path d="M9.4 45.3h1l.5-.5h.9l.5 .5h1M9.4 45.9h1l.5 .5h.9l.5-.5h1M9.4 52.5h1l.5-.5h.9l.5 .5h1M9.4 53.1h1l.5 .4h.9l.5-.4h1M46.5 79.9h.9l.5-.4h1l.5 .4h.9M46.5 80.5h.9l.5 .5h1l.5-.5h.9M46.5 84.7h.9l.5-.5h1l.5 .5h.9M46.5 85.3h.9l.5 .5h1l.5-.5h.9" fill="none" stroke="#d0a19e" stroke-width=".25"/>
<path d="M9.4 45.9l-1.4 .9M9.4 53.1l-1.4 .9M46.5 80.5l-1.4 1M46.5 85.3l-1.4 1" fill="none" stroke="#d0a19e" stroke-width=".2"/>
<path d="M9.2 45.1h1l.4-.5h1l.5 .5h.9M9.2 45.6h1l.4 .5h1l.5-.5h.9M9.2 52.2h1l.4-.5h1l.5 .5h.9M9.2 52.8h1l.4 .5h1l.5-.5h.9M46.2 79.7h1l.5-.5h.9l.5 .5h1M46.2 80.3h1l.5 .5h.9l.5-.5h1M46.2 84.5h1l.5-.5h.9l.5 .5h1M46.2 85.1h1l.5 .4h.9l.5-.4h1" fill="none" stroke="#f00" stroke-width=".25"/>
<path d="M9.2 45.6l-1.2 1.2M9.2 52.8l-1.2 1.2M46.2 80.3l-1.1 1.2M46.2 85.1l-1.1 1.2" fill="none" stroke="#f00" stroke-width=".2"/>
<path d="M30.7 174.6h2.4M33.1 173.5v2.3" fill="none" stroke="#800000" stroke-width=".25"/>
<g font-size="3.9" fill="#0b0b8e">
<text x="48.5" y="30.3">USB</text>
<text x="134.1" y="30.3">Filters</text>
<text x="215.8" y="30.3">LDO 3.3V</text>
<text x="29.4" y="101.9">LDO 3.3V (Radar Sensor)</text>
<text x="134.9" y="101.9">Filter</text>
<text x="214.6" y="101.9">LDO 1.8V</text>
<text x="20.4" y="156.9">Test Points</text>
</g>
<g font-size="3.9">
<text x="203.8" y="174.5">Title: Power-Sheet.SchDoc</text>
<text x="203.9" y="181.7">File: ezlo-thermostat.PrjPcb</text>
</g>
<g font-size="2.6">
<text x="203.9" y="187.5">Date:</text>
<text x="211.4" y="187.5">1/7/2023</text>
<text x="242" y="187.5">Page</text>
<text x="251.8" y="187.5">Num:</text>
<text x="259.7" y="187.5">3</text>
<text x="203.9" y="192.3">Drawn By: HuzaifaAli</text>
<text x="242.2" y="192.3">Page</text>
<text x="251.6" y="192.3">Total:</text>
<text x="260.2" y="192.3">9</text>
</g>
<g font-size="2.2">
<text x="35.6" y="20.1">1</text>
<text x="104.1" y="20.1">2</text>
<text x="172.9" y="20.1">3</text>
<text x="241.5" y="20.1">4</text>
<text x="3.6" y="40.4">A</text>
<text x="23.1" y="39.2">A4/B9</text>
<text x="23.1" y="41.7">B4/A9</text>
<text x="32.4" y="40.4">VBUS</text>
<text x="56.1" y="40.4">CC1</text>
<text x="63.7" y="39.2">A5</text>
<text x="63.7" y="41.7">B5</text>
<text x="273.7" y="40.4">A</text>
<text x="26.2" y="46.4">A6</text>
<text x="32.4" y="47.6">D+</text>
<text x="32.4" y="42.8">VBUS</text>
<text x="55" y="47.6">SBU1</text>
<text x="56" y="42.8">CC2</text>
<text x="63.7" y="46.4">A8</text>
<text x="26.2" y="51.2">A7</text>
<text x="26.3" y="53.6">B7</text>
<text x="26.4" y="48.8">B6</text>
<text x="32.4" y="52.4">D-</text>
<text x="32.4" y="50">D+</text>
<text x="55" y="50">SBU2</text>
<text x="63.7" y="53.6">A1/B12</text>
<text x="63.7" y="48.8">B8</text>
<text x="228.8" y="53.6">OUT</text>
<text x="236.9" y="52.4">3</text>
<text x="32.4" y="54.8">D-</text>
<text x="55.4" y="54.8">GND</text>
<text x="55.4" y="57.1">GND</text>
<text x="63.7" y="55.9">B1/A12</text>
<text x="215.4" y="54.8">2</text>
<text x="220" y="55.9">IN</text>
<text x="236.9" y="59.6">1</text>
<text x="26.6" y="60.8">S3</text>
<text x="26.6" y="63.1">S4</text>
<text x="32.4" y="61.9">SHELL</text>
<text x="32.4" y="64.3">SHELL</text>
<text x="53" y="61.9">SHELL</text>
<text x="53" y="64.3">SHELL</text>
<text x="63.7" y="60.8">S1</text>
<text x="63.7" y="63.1">S2</text>
<text x="228.6" y="60.8">GND</text>
<text x="3.7" y="85.8">B</text>
<text x="273.8" y="85.8">B</text>
<text x="51.7" y="115.7">1</text>
<text x="56.3" y="116.9">VIN</text>
<text x="67.5" y="116.9">OUT</text>
<text x="75.7" y="115.7">5</text>
<text x="222.6" y="116.9">1</text>
<text x="227.1" y="118.1">VIN</text>
<text x="238.3" y="118.1">OUT</text>
<text x="246.5" y="116.9">5</text>
<text x="51.7" y="122.9">3</text>
<text x="56.3" y="124.1">CE</text>
<text x="67.3" y="124.1">GND</text>
<text x="69.1" y="121.6">NC</text>
<text x="75.7" y="122.9">2</text>
<text x="75.7" y="120.4">4</text>
<text x="222.6" y="124.1">3</text>
<text x="227.1" y="125.3">CE</text>
<text x="238.2" y="125.3">GND</text>
<text x="240" y="122.9">NC</text>
<text x="246.5" y="124.1">2</text>
<text x="246.5" y="121.6">4</text>
<text x="3.7" y="131.3">C</text>
<text x="273.8" y="131.3">C</text>
<text x="214.9" y="153.7">Cannot openfile</text>
<text x="214.9" y="156">D:\eSpark-Consultants\eSpark-Hardware\Altium</text>
<text x="214.9" y="158.5">Template\espark-consulting-group-800x300.jpg.</text>
<text x="214.9" y="160.8">File does not exist.</text>
<text x="3.7" y="176.6">D</text>
<text x="273.7" y="176.6">D</text>
<text x="35.6" y="196.9">1</text>
<text x="104.1" y="196.9">2</text>
<text x="172.9" y="196.9">3</text>
<text x="241.5" y="196.9">4</text>
</g>
<g font-size="2.2" fill="#800000">
<text x="17.2" y="33.3">VBUS</text>
<text x="111.5" y="35.7">VBUS</text>
<text x="160.2" y="35.7">+5V</text>
<text x="12.8" y="46.4">USB_P</text>
<text x="184.2" y="47.6">+5V</text>
<text x="208" y="47.6">+5V</text>
<text x="241.1" y="47.6">+3V3</text>
<text x="12.8" y="53.6">USB_N</text>
<text x="84.6" y="53.6">GND</text>
<text x="150.2" y="58.3">GND</text>
<text x="22.3" y="60.8">SH</text>
<text x="22.3" y="63.1">SH</text>
<text x="67.7" y="60.8">SH</text>
<text x="67.7" y="63.1">SH</text>
<text x="73.8" y="65.5">GND</text>
<text x="111.5" y="61.9">VBUS</text>
<text x="156.2" y="61.9">5V_TABLET</text>
<text x="200.5" y="61.9">GND</text>
<text x="37.5" y="71.5">VBUS</text>
<text x="217.1" y="68">+3V3</text>
<text x="242.3" y="70.3">GND</text>
<text x="49.8" y="77.5">SH</text>
<text x="36.7" y="81.1">USB_P</text>
<text x="36.7" y="85.8">USB_N</text>
<text x="150.2" y="84.6">GND</text>
<text x="235.1" y="84.6">GND</text>
<text x="11.7" y="91.8">GND</text>
<text x="73.8" y="90.6">GND</text>
<text x="15.6" y="110.9">+5V</text>
<text x="82.6" y="110.9">3V3_C</text>
<text x="185.3" y="112.1">3V3_C</text>
<text x="251.2" y="112.1">1V8_SENSOR</text>
<text x="120.8" y="115.7">3V3_C</text>
<text x="146" y="115.7">3V3_SENSOR</text>
<text x="52.8" y="131.3">3V3_C</text>
<text x="28.4" y="134.8">GND</text>
<text x="81" y="133.6">GND</text>
<text x="136" y="134.8">GND</text>
<text x="199.3" y="136">GND</text>
<text x="221.4" y="132.4">1V8_SENSOR</text>
<text x="250.7" y="133.6">GND</text>
<text x="70.3" y="147.9">GND</text>
<text x="242.3" y="149.1">GND</text>
<text x="33.6" y="165.8">3V3_C</text>
<text x="33.6" y="170.6">3V3_SENSOR</text>
<text x="92.8" y="173">USB_P</text>
<text x="107.2" y="171.8">USB_P</text>
<text x="150.2" y="168.3">+5V</text>
<text x="150.2" y="170.6">5V_TABLET</text>
<text x="150.2" y="173">+3V3</text>
<text x="173.4" y="168.3">+5V</text>
<text x="173.4" y="170.6">5V_TABLET</text>
<text x="173.4" y="173">+3V3</text>
<text x="33.6" y="175.4">1V8_SENSOR</text>
<text x="92.8" y="175.4">USB_N</text>
<text x="107.2" y="174.2">USB_N</text>
<text x="150.2" y="175.4">3V3_SENSOR</text>
<text x="150.2" y="177.8">1V8_SENSOR</text>
<text x="173.4" y="175.4">3V3_SENSOR</text>
<text x="173.4" y="177.8">1V8_SENSOR</text>
<text x="33.6" y="180.2">+3V3</text>
<text x="150.2" y="180.2">GND</text>
<text x="173.4" y="180.2">GND</text>
</g>
<g font-size="2.2" fill="#000080">
<text x="30.7" y="36.8">J1</text>
<text x="68.9" y="39.2">R2</text>
<text x="68.9" y="41.7">R3</text>
<text x="80.9" y="39.2">5.1K</text>
<text x="80.9" y="41.7">5.1K</text>
<text x="117.9" y="41.7">FB1</text>
<text x="139.4" y="41.7">F1</text>
<text x="140.6" y="46.4">C8</text>
<text x="146.6" y="46.4">100nF</text>
<text x="140.6" y="48.8">C9</text>
<text x="146.6" y="48.8">0.01uF</text>
<text x="189.6" y="52.4">C13</text>
<text x="196.8" y="52.4">10uF</text>
<text x="218.3" y="50">U2</text>
<text x="218.3" y="64.3">LR1107G-33-AB3-C-R</text>
<text x="30.7" y="68">TYPE-C-31-M-12</text>
<text x="117.9" y="68">FB2</text>
<text x="141.8" y="68">F2</text>
<text x="55.8" y="77.5">R1</text>
<text x="70.2" y="77.5">1M</text>
<text x="140.6" y="75.1">C11</text>
<text x="140.6" y="72.7">C10</text>
<text x="146.6" y="75.1">0.01uF</text>
<text x="146.6" y="72.7">100nF</text>
<text x="220.7" y="72.7">C17</text>
<text x="220.7" y="75.1">C18</text>
<text x="230.2" y="72.7">100uF</text>
<text x="230.2" y="75.1">100uF</text>
<text x="18.8" y="81.1">D1</text>
<text x="59.4" y="81.1">C4</text>
<text x="65.4" y="81.1">4.7nF</text>
<text x="23.3" y="92">SP0503BAHTG</text>
<text x="54.6" y="113.3">U1</text>
<text x="26" y="115.7">L1</text>
<text x="40.2" y="115.7">10uH</text>
<text x="195.6" y="116.9">FB4</text>
<text x="225.5" y="114.5">U3</text>
<text x="18.8" y="122.9">C1</text>
<text x="24.8" y="122.9">10uF</text>
<text x="33.1" y="125.3">C3</text>
<text x="33.1" y="122.9">C2</text>
<text x="39.1" y="122.9">100nF</text>
<text x="40.2" y="125.3">10uF</text>
<text x="126.3" y="124.1">C7</text>
<text x="127.5" y="120.4">FB3</text>
<text x="132.2" y="124.1">100nF</text>
<text x="140.6" y="124.1">C12</text>
<text x="146.6" y="124.1">100nF</text>
<text x="189.6" y="124.1">C14</text>
<text x="195.6" y="124.1">100nF</text>
<text x="203.9" y="124.1">C15</text>
<text x="209.9" y="124.1">100nF</text>
<text x="54.6" y="127.6">XC6228D332VR-G</text>
<text x="203.9" y="126.4">C16</text>
<text x="211.1" y="126.4">10uF</text>
<text x="225.5" y="128.8">XC6228D182VR-G</text>
<text x="59.4" y="136">C5</text>
<text x="65.4" y="136">100nF</text>
<text x="231.4" y="137.2">C19</text>
<text x="237.4" y="137.2">100nF</text>
<text x="59.4" y="138.4">C6</text>
<text x="65.4" y="138.4">10uF</text>
<text x="231.4" y="139.5">C20</text>
<text x="237.4" y="139.5">10uF</text>
<text x="21.1" y="164.6">P1</text>
<text x="21.1" y="169.5">P2</text>
<text x="21.1" y="174.2">P3</text>
<text x="21.1" y="179">P4</text>
</g>
<g font-size="2.2" fill="#0b5394">
<text x="111.9" y="84.6">F1-&gt;Hold=1ATrip=2ARmax=0.23</text>
<text x="111.9" y="87.1">F2-&gt;Hold=2ATrip=3.5ARmax=0.08</text>
<text x="111.9" y="89.4">FB1-&gt;3A25mohm 120ohm@100MHz</text>
<text x="205.1" y="84.6">Est.Consumptions:</text>
<text x="205.1" y="87.1">Idle: 160 mA</text>
<text x="205.1" y="89.4">Max: 1050mA(worst case!)</text>
<text x="111.9" y="91.8">FB2-&gt;3.5A25mohm 120ohm@100MHz</text>
</g>
<g font-size="1.7">
<text x="224.1" y="72.8">1</text>
<text x="224.1" y="75.1">1</text>
<text x="232.2" y="72.8">2</text>
<text x="232.2" y="75.1">2</text>
</g>
</svg>
